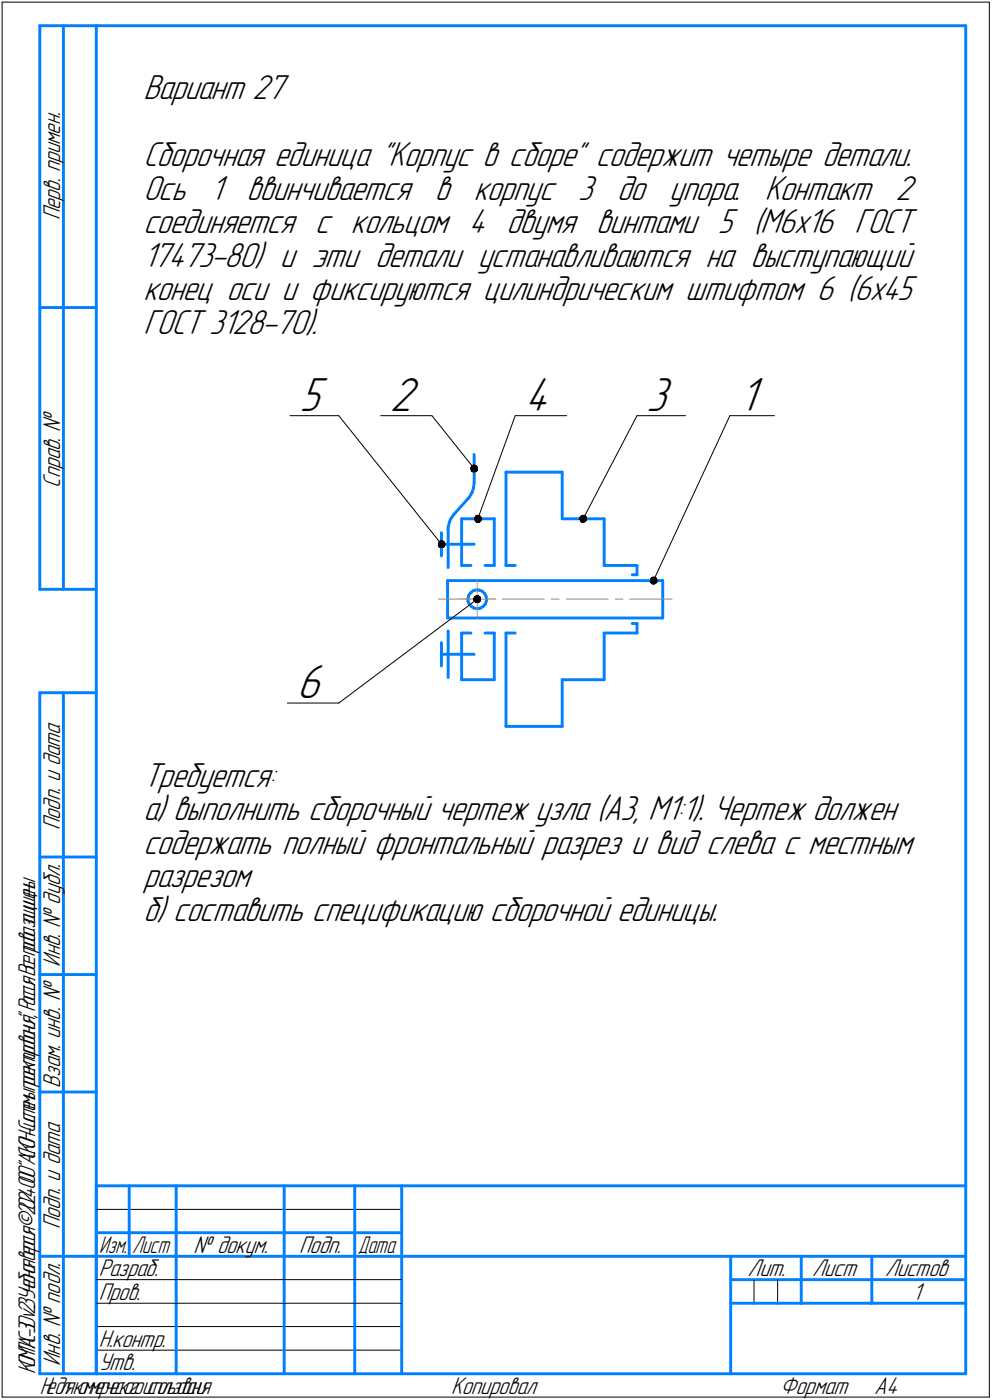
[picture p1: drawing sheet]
<svg xmlns="http://www.w3.org/2000/svg" width="211mm" height="298mm" viewBox="0 0 211 298" stroke-linecap="round" stroke-linejoin="round" font-family="sans-serif">
<g fill="none" stroke="#000" stroke-width=".21">
<path d="M.5 .5h210zM.5 .5v297zM210.5 .5v297zM61.7 88.5h10.4zM72.1 88.5l21.8 27.4zM81 88.5h10.9zM91.9 88.5l9 11.2zM109.6 88.5l-7.9 22zM109.6 88.5h11zM135.5 88.5l-11.4 22zM135.5 88.5h10.4zM155.3 88.5l-16.3 35.1z"/>
<path d="M155.3 88.5h9.5zM61.1 149.7h11zM72.1 149.7l29.4-22.1zM20.5 257.5h65zM20.5 272.5h17zM20.5 277.5h17zM37.5 272.5h23zM37.5 277.5h23zM60.5 272.5h15zM60.5 277.5h15zM75.5 272.5h10zM75.5 277.5h10z"/>
<path d="M160.4 272.5v5zM165.4 272.5v5zM.5 297.5h210zM20.5 282.4h65zM20.5 287.5h65z"/>
</g>
<g fill="none" stroke="#0080ff" stroke-width=".62">
<path d="M8.5 5.5v120zM8.5 5.5h12zM13.5 5.5v120zM20.5 5.5h185zM20.5 5.5v287zM205.5 5.5v287zM8.5 65.5h12zM100.9 96.7v6.1zM93.9 113.4v5zM93.9 115.9h7zM95.3 115.9v4.9zM95.3 112.8v3.1z"/>
<path d="M95.3 112.4v.4zM95.6 111.3l-.3 1.1zM96 110.3l-.4 1zM96.6 109.5l-.6 .8zM98.2 110.5h7zM98.2 110.5v9.9zM99.6 106.1l-3 3.4zM99.9 105.8l-.3 .3zM100.4 104.9l-.5 .9zM100.8 103.9l-.4 1zM100.9 102.8l-.1 1.1zM105.2 110.5v9.9z"/>
<path d="M107.6 100.5h12zM107.6 100.5v19.9zM119.6 110.5h8.9zM119.6 100.5v10zM128.5 110.5v9.9zM8.5 125.5h12zM93.9 136.8v5zM93.9 139.3h7zM95.2 127.6v4zM95.2 131.6h45.8zM95.2 123.6v4zM95.2 123.6h45.8z"/>
<path d="M95.3 134.3v5zM95.3 139.3v5zM98.2 134.8v9.9zM98.2 134.8h2zM98.2 120.4h2zM99.6 127.4v.6zM99.6 128l.3 .6zM99.7 126.7l-.1 .7zM99.9 128.6l.4 .5zM100.1 126.2l.5-.4zM100.1 126.2l-.4 .5zM100.3 129.1l.6 .4z"/>
<path d="M100.6 125.8l.7-.2zM100.9 129.5l.6 .1zM101.3 125.6h.7zM101.5 129.6l.7-.1zM102 125.6l.6 .3zM102.2 129.5l.6-.4zM102.6 125.9l.5 .4zM103.1 126.3l.3 .6zM103.2 134.8h2zM103.2 120.4h2zM103.2 128.6l-.4 .5zM103.4 126.9l.1 .7z"/>
<path d="M103.5 128l-.3 .6zM103.5 127.6v.4zM105.2 134.8v9.9zM107.6 134.8v19.9zM107.6 134.8h2zM107.6 120.4h2zM128.5 134.8h7zM128.5 134.8v9.9zM128.5 120.4h7zM134.5 132.8h1zM134.5 122.4h1zM135.5 132.8v2z"/>
<path d="M135.5 120.4v2zM141 127.6v4zM141 123.6v4zM8.5 147.5v145zM8.5 147.5h12zM13.5 147.5v145zM98.2 144.7h7zM107.6 154.7h12zM119.6 144.7h8.9zM119.6 144.7v10zM8.5 182.5h12zM8.5 207.5h12z"/>
<path d="M8.5 232.5h12zM20.5 252.5h185zM20.5 252.5v40zM27.5 252.5v15zM37.5 252.5v25zM60.5 252.5v25zM75.5 252.5v25zM85.5 252.5v40zM8.5 267.5h12zM20.5 262.5h7zM20.5 267.5h7zM27.5 262.5h10z"/>
<path d="M27.5 267.5h10zM37.5 277.5v15zM37.5 262.5h23zM37.5 267.5h23zM60.5 277.5v15zM60.5 262.5h15zM60.5 267.5h15zM75.5 277.5v15zM75.5 262.5h10zM75.5 267.5h10zM85.5 267.5h120zM155.4 267.5v25z"/>
<path d="M155.4 272.5h15.1zM155.4 277.5h5zM160.4 277.5h5zM165.4 277.5h5.1zM170.5 267.5v10zM170.5 272.5h35zM170.5 277.5h15zM185.5 267.5v10zM185.5 277.5h20zM8.5 292.5h12zM20.5 292.5h185z"/>
</g>
<path d="M93.2 127.6h9zM97.5 127.6h4zM101.5 127.6h4zM101.5 127.6v4zM101.5 123.6v4zM103.7 127.6h1.6zM106.8 127.6h9zM117.3 127.6h1.6zM120.5 127.6h8.9zM130.9 127.6h1.6zM134 127.6h9z" fill="none" stroke="#ff8000" stroke-width=".21"/>
<g fill="#fff" stroke="#fff" stroke-width=".21">
<path d="M157.3 79.7h5.4zM157.3 79.8h5.4zM157.3 79.8h5.4zM157.3 79.9h5.4zM157.3 79.9h5.4zM157.3 80h5.4zM157.3 80h5.4zM157.3 80.1h5.4zM157.3 80.2h5.4zM157.3 80.2h5.4zM157.3 80.3h5.4zM157.3 80.3h5.4zM157.3 80.4h5.4zM157.3 80.4h5.4zM157.3 80.5h5.4zM157.3 80.5h5.4zM157.3 80.6h5.4zM157.3 80.7h5.4zM157.3 80.7h5.4zM157.3 80.8h5.4zM157.3 80.8h5.4zM157.3 80.9h5.4zM157.3 80.9h5.4zM157.3 81h5.4zM157.3 81.1h5.4zM157.3 81.1h5.4zM157.3 81.2h5.4zM157.3 81.2h5.4zM157.3 81.3h5.4zM157.3 81.3h5.4zM157.3 81.4h5.4zM157.3 81.4h5.4zM157.3 81.5h5.4zM157.3 81.6h5.4zM157.3 81.6h5.4zM157.3 81.7h5.4zM157.3 81.7h5.4zM157.3 81.8h5.4zM157.3 81.8h5.4zM157.3 81.9h5.4zM157.3 82h5.4zM157.3 82h5.4zM157.3 82.1h5.4zM157.3 82.1h5.4zM157.3 82.2h5.4zM157.3 82.2h5.4zM157.3 82.3h5.4zM157.3 82.4h5.4zM157.3 82.4h5.4zM157.3 82.5h5.4zM157.3 82.5h5.4zM157.3 82.6h5.4zM157.3 82.6h5.4zM157.3 82.7h5.4zM157.3 82.7h5.4zM157.3 82.8h5.4zM157.3 82.9h5.4zM157.3 82.9h5.4zM157.3 83h5.4zM157.3 83h5.4zM157.3 83.1h5.4zM157.3 83.1h5.4zM157.3 83.2h5.4zM157.3 83.3h5.4zM157.3 83.3h5.4zM157.3 83.4h5.4zM157.3 83.4h5.4zM157.3 83.5h5.4zM157.3 83.5h5.4zM157.3 83.6h5.4zM157.3 83.7h5.4zM157.3 83.7h5.4zM157.3 83.8h5.4zM157.3 83.8h5.4zM157.3 83.9h5.4zM157.3 83.9h5.4zM157.3 84h5.4zM157.3 84h5.4zM157.3 84.1h5.4zM157.3 84.2h5.4zM157.3 84.2h5.4zM157.3 84.3h5.4zM157.3 84.3h5.4zM157.3 84.4h5.4zM157.3 84.4h5.4zM157.3 84.5h5.4zM157.3 84.6h5.4zM157.3 84.6h5.4zM157.3 84.7h5.4zM157.3 84.7h5.4zM157.3 84.8h5.4zM157.3 84.8h5.4zM157.3 84.9h5.4zM157.3 84.9h5.4zM157.3 85h5.4zM157.3 85.1h5.4zM157.3 85.1h5.4zM157.3 85.2h5.4zM157.3 85.2h5.4zM157.3 85.3h5.4zM157.3 85.3h5.4zM157.3 85.4h5.4zM157.3 85.5h5.4zM157.3 85.5h5.4zM157.3 85.6h5.4zM157.3 85.6h5.4zM157.3 85.7h5.4zM157.3 85.7h5.4zM157.3 85.8h5.4zM157.3 85.9h5.4zM157.3 85.9h5.4zM157.3 86h5.4zM157.3 86h5.4zM157.3 86.1h5.4zM157.3 86.1h5.4zM157.3 86.2h5.4zM157.3 86.2h5.4zM157.3 86.3h5.4zM157.3 86.4h5.4zM157.3 86.4h5.4zM157.3 86.5h5.4zM157.3 86.5h5.4zM157.3 86.6h5.4zM157.3 86.6h5.4zM157.3 86.7h5.4zM157.3 86.8h5.4zM157.3 86.8h5.4zM157.3 86.9h5.4zM157.3 86.9h5.4zM157.3 87h5.4zM157.3 87h5.4zM157.3 87.1h5.4zM157.3 87.2h5.4zM157.3 87.2h5.4zM157.3 87.3h5.4zM157.3 87.3h5.4zM157.3 87.4h5.4zM157.3 87.4h5.4zM157.3 87.5h5.4zM157.3 87.5h5.4zM157.3 87.6h5.4zM157.3 87.7h5.4zM157.3 87.7h5.4zM157.3 87.8h5.4zM157.3 87.8h5.4zM157.3 87.9h5.4zM157.3 87.9h5.4zM157.3 88h5.4zM157.3 88.1h5.4zM157.3 88.1h5.4zM157.3 88.2h5.4zM157.3 88.2h5.4zM157.3 88.3h5.4zM157.3 88.3h5.4zM157.3 88.4h5.4zM157.3 88.4h5.4zM157.3 88.5h5.4zM157.3 88.6h5.4zM157.3 88.6h5.4zM157.3 88.7h5.4zM157.3 88.7h5.4zM157.3 88.8h5.4zM157.3 88.8h5.4zM157.3 88.9h5.4zM157.3 89h5.4zM157.3 89h5.4zM157.3 89.1h5.4zM157.3 89.1h5.4zM157.3 89.2h5.4zM157.3 89.2h5.4zM157.3 89.3h5.4zM157.3 89.4h5.4zM157.3 89.4h5.4zM157.3 89.5h5.4zM157.3 89.5h5.4zM157.3 89.6h5.4z"/>
<path d="M83 79.7h6.9zM83 79.8h6.9zM83 79.8h6.9zM83 79.9h6.9zM83 79.9h6.9zM83 80h6.9zM83 80h6.9zM83 80.1h6.9zM83 80.2h6.9zM83 80.2h6.9zM83 80.3h6.9zM83 80.3h6.9zM83 80.4h6.9zM83 80.4h6.9zM83 80.5h6.9zM83 80.5h6.9zM83 80.6h6.9zM83 80.7h6.9zM83 80.7h6.9zM83 80.8h6.9zM83 80.8h6.9zM83 80.9h6.9zM83 80.9h6.9zM83 81h6.9zM83 81.1h6.9zM83 81.1h6.9zM83 81.2h6.9zM83 81.2h6.9zM83 81.3h6.9zM83 81.3h6.9zM83 81.4h6.9zM83 81.4h6.9zM83 81.5h6.9zM83 81.6h6.9zM83 81.6h6.9zM83 81.7h6.9zM83 81.7h6.9zM83 81.8h6.9zM83 81.8h6.9zM83 81.9h6.9zM83 82h6.9zM83 82h6.9zM83 82.1h6.9zM83 82.1h6.9zM83 82.2h6.9zM83 82.2h6.9zM83 82.3h6.9zM83 82.4h6.9zM83 82.4h6.9zM83 82.5h6.9zM83 82.5h6.9zM83 82.6h6.9zM83 82.6h6.9zM83 82.7h6.9zM83 82.7h6.9zM83 82.8h6.9zM83 82.9h6.9zM83 82.9h6.9zM83 83h6.9zM83 83h6.9zM83 83.1h6.9zM83 83.1h6.9zM83 83.2h6.9zM83 83.3h6.9zM83 83.3h6.9zM83 83.4h6.9zM83 83.4h6.9zM83 83.5h6.9zM83 83.5h6.9zM83 83.6h6.9zM83 83.7h6.9zM83 83.7h6.9zM83 83.8h6.9zM83 83.8h6.9zM83 83.9h6.9zM83 83.9h6.9zM83 84h6.9zM83 84h6.9zM83 84.1h6.9zM83 84.2h6.9zM83 84.2h6.9zM83 84.3h6.9zM83 84.3h6.9zM83 84.4h6.9zM83 84.4h6.9zM83 84.5h6.9zM83 84.6h6.9zM83 84.6h6.9zM83 84.7h6.9zM83 84.7h6.9zM83 84.8h6.9zM83 84.8h6.9zM83 84.9h6.9zM83 84.9h6.9zM83 85h6.9zM83 85.1h6.9zM83 85.1h6.9zM83 85.2h6.9zM83 85.2h6.9zM83 85.3h6.9zM83 85.3h6.9zM83 85.4h6.9zM83 85.5h6.9zM83 85.5h6.9zM83 85.6h6.9zM83 85.6h6.9zM83 85.7h6.9zM83 85.7h6.9zM83 85.8h6.9zM83 85.9h6.9zM83 85.9h6.9zM83 86h6.9zM83 86h6.9zM83 86.1h6.9zM83 86.1h6.9zM83 86.2h6.9zM83 86.2h6.9zM83 86.3h6.9zM83 86.4h6.9zM83 86.4h6.9zM83 86.5h6.9zM83 86.5h6.9zM83 86.6h6.9zM83 86.6h6.9zM83 86.7h6.9zM83 86.8h6.9zM83 86.8h6.9zM83 86.9h6.9zM83 86.9h6.9zM83 87h6.9zM83 87h6.9zM83 87.1h6.9zM83 87.2h6.9zM83 87.2h6.9zM83 87.3h6.9zM83 87.3h6.9zM83 87.4h6.9zM83 87.4h6.9zM83 87.5h6.9zM83 87.5h6.9zM83 87.6h6.9zM83 87.7h6.9zM83 87.7h6.9zM83 87.8h6.9zM83 87.8h6.9zM83 87.9h6.9zM83 87.9h6.9zM83 88h6.9zM83 88.1h6.9zM83 88.1h6.9zM83 88.2h6.9zM83 88.2h6.9zM83 88.3h6.9zM83 88.3h6.9zM83 88.4h6.9zM83 88.4h6.9zM83 88.5h6.9zM83 88.6h6.9zM83 88.6h6.9zM83 88.7h6.9zM83 88.7h6.9zM83 88.8h6.9zM83 88.8h6.9zM83 88.9h6.9zM83 89h6.9zM83 89h6.9zM83 89.1h6.9zM83 89.1h6.9zM83 89.2h6.9zM83 89.2h6.9zM83 89.3h6.9zM83 89.4h6.9zM83 89.4h6.9zM83 89.5h6.9zM83 89.5h6.9zM83 89.6h6.9z"/>
<path d="M137.5 79.7h6.4zM137.5 79.8h6.4zM137.5 79.8h6.4zM137.5 79.9h6.4zM137.5 79.9h6.4zM137.5 80h6.4zM137.5 80h6.4zM137.5 80.1h6.4zM137.5 80.2h6.4zM137.5 80.2h6.4zM137.5 80.3h6.4zM137.5 80.3h6.4zM137.5 80.4h6.4zM137.5 80.4h6.4zM137.5 80.5h6.4zM137.5 80.5h6.4zM137.5 80.6h6.4zM137.5 80.7h6.4zM137.5 80.7h6.4zM137.5 80.8h6.4zM137.5 80.8h6.4zM137.5 80.9h6.4zM137.5 80.9h6.4zM137.5 81h6.4zM137.5 81.1h6.4zM137.5 81.1h6.4zM137.5 81.2h6.4zM137.5 81.2h6.4zM137.5 81.3h6.4zM137.5 81.3h6.4zM137.5 81.4h6.4zM137.5 81.4h6.4zM137.5 81.5h6.4zM137.5 81.6h6.4zM137.5 81.6h6.4zM137.5 81.7h6.4zM137.5 81.7h6.4zM137.5 81.8h6.4zM137.5 81.8h6.4zM137.5 81.9h6.4zM137.5 82h6.4zM137.5 82h6.4zM137.5 82.1h6.4zM137.5 82.1h6.4zM137.5 82.2h6.4zM137.5 82.2h6.4zM137.5 82.3h6.4zM137.5 82.4h6.4zM137.5 82.4h6.4zM137.5 82.5h6.4zM137.5 82.5h6.4zM137.5 82.6h6.4zM137.5 82.6h6.4zM137.5 82.7h6.4zM137.5 82.7h6.4zM137.5 82.8h6.4zM137.5 82.9h6.4zM137.5 82.9h6.4zM137.5 83h6.4zM137.5 83h6.4zM137.5 83.1h6.4zM137.5 83.1h6.4zM137.5 83.2h6.4zM137.5 83.3h6.4zM137.5 83.3h6.4zM137.5 83.4h6.4zM137.5 83.4h6.4zM137.5 83.5h6.4zM137.5 83.5h6.4zM137.5 83.6h6.4zM137.5 83.7h6.4zM137.5 83.7h6.4zM137.5 83.8h6.4zM137.5 83.8h6.4zM137.5 83.9h6.4zM137.5 83.9h6.4zM137.5 84h6.4zM137.5 84h6.4zM137.5 84.1h6.4zM137.5 84.2h6.4zM137.5 84.2h6.4zM137.5 84.3h6.4zM137.5 84.3h6.4zM137.5 84.4h6.4zM137.5 84.4h6.4zM137.5 84.5h6.4zM137.5 84.6h6.4zM137.5 84.6h6.4zM137.5 84.7h6.4zM137.5 84.7h6.4zM137.5 84.8h6.4zM137.5 84.8h6.4zM137.5 84.9h6.4zM137.5 84.9h6.4zM137.5 85h6.4zM137.5 85.1h6.4zM137.5 85.1h6.4zM137.5 85.2h6.4zM137.5 85.2h6.4zM137.5 85.3h6.4zM137.5 85.3h6.4zM137.5 85.4h6.4zM137.5 85.5h6.4zM137.5 85.5h6.4zM137.5 85.6h6.4zM137.5 85.6h6.4zM137.5 85.7h6.4zM137.5 85.7h6.4zM137.5 85.8h6.4zM137.5 85.9h6.4zM137.5 85.9h6.4zM137.5 86h6.4zM137.5 86h6.4zM137.5 86.1h6.4zM137.5 86.1h6.4zM137.5 86.2h6.4zM137.5 86.2h6.4zM137.5 86.3h6.4zM137.5 86.4h6.4zM137.5 86.4h6.4zM137.5 86.5h6.4zM137.5 86.5h6.4zM137.5 86.6h6.4zM137.5 86.6h6.4zM137.5 86.7h6.4zM137.5 86.8h6.4zM137.5 86.8h6.4zM137.5 86.9h6.4zM137.5 86.9h6.4zM137.5 87h6.4zM137.5 87h6.4zM137.5 87.1h6.4zM137.5 87.2h6.4zM137.5 87.2h6.4zM137.5 87.3h6.4zM137.5 87.3h6.4zM137.5 87.4h6.4zM137.5 87.4h6.4zM137.5 87.5h6.4zM137.5 87.5h6.4zM137.5 87.6h6.4zM137.5 87.7h6.4zM137.5 87.7h6.4zM137.5 87.8h6.4zM137.5 87.8h6.4zM137.5 87.9h6.4zM137.5 87.9h6.4zM137.5 88h6.4zM137.5 88.1h6.4zM137.5 88.1h6.4zM137.5 88.2h6.4zM137.5 88.2h6.4zM137.5 88.3h6.4zM137.5 88.3h6.4zM137.5 88.4h6.4zM137.5 88.4h6.4zM137.5 88.5h6.4zM137.5 88.6h6.4zM137.5 88.6h6.4zM137.5 88.7h6.4zM137.5 88.7h6.4zM137.5 88.8h6.4zM137.5 88.8h6.4zM137.5 88.9h6.4zM137.5 89h6.4zM137.5 89h6.4zM137.5 89.1h6.4zM137.5 89.1h6.4zM137.5 89.2h6.4zM137.5 89.2h6.4zM137.5 89.3h6.4zM137.5 89.4h6.4zM137.5 89.4h6.4zM137.5 89.5h6.4zM137.5 89.5h6.4zM137.5 89.6h6.4z"/>
<path d="M111.6 79.7h7zM111.6 79.8h7zM111.6 79.8h7zM111.6 79.9h7zM111.6 79.9h7zM111.6 80h7zM111.6 80h7zM111.6 80.1h7zM111.6 80.2h7zM111.6 80.2h7zM111.6 80.3h7zM111.6 80.3h7zM111.6 80.4h7zM111.6 80.4h7zM111.6 80.5h7zM111.6 80.5h7zM111.6 80.6h7zM111.6 80.7h7zM111.6 80.7h7zM111.6 80.8h7zM111.6 80.8h7zM111.6 80.9h7zM111.6 80.9h7zM111.6 81h7zM111.6 81.1h7zM111.6 81.1h7zM111.6 81.2h7zM111.6 81.2h7zM111.6 81.3h7zM111.6 81.3h7zM111.6 81.4h7zM111.6 81.4h7zM111.6 81.5h7zM111.6 81.6h7zM111.6 81.6h7zM111.6 81.7h7zM111.6 81.7h7zM111.6 81.8h7zM111.6 81.8h7zM111.6 81.9h7zM111.6 82h7zM111.6 82h7zM111.6 82.1h7zM111.6 82.1h7zM111.6 82.2h7zM111.6 82.2h7zM111.6 82.3h7zM111.6 82.4h7zM111.6 82.4h7zM111.6 82.5h7zM111.6 82.5h7zM111.6 82.6h7zM111.6 82.6h7zM111.6 82.7h7zM111.6 82.7h7zM111.6 82.8h7zM111.6 82.9h7zM111.6 82.9h7zM111.6 83h7zM111.6 83h7zM111.6 83.1h7zM111.6 83.1h7zM111.6 83.2h7zM111.6 83.3h7zM111.6 83.3h7zM111.6 83.4h7zM111.6 83.4h7zM111.6 83.5h7zM111.6 83.5h7zM111.6 83.6h7zM111.6 83.7h7zM111.6 83.7h7zM111.6 83.8h7zM111.6 83.8h7zM111.6 83.9h7zM111.6 83.9h7zM111.6 84h7zM111.6 84h7zM111.6 84.1h7zM111.6 84.2h7zM111.6 84.2h7zM111.6 84.3h7zM111.6 84.3h7zM111.6 84.4h7zM111.6 84.4h7zM111.6 84.5h7zM111.6 84.6h7zM111.6 84.6h7zM111.6 84.7h7zM111.6 84.7h7zM111.6 84.8h7zM111.6 84.8h7zM111.6 84.9h7zM111.6 84.9h7zM111.6 85h7zM111.6 85.1h7zM111.6 85.1h7zM111.6 85.2h7zM111.6 85.2h7zM111.6 85.3h7zM111.6 85.3h7zM111.6 85.4h7zM111.6 85.5h7zM111.6 85.5h7zM111.6 85.6h7zM111.6 85.6h7zM111.6 85.7h7zM111.6 85.7h7zM111.6 85.8h7zM111.6 85.9h7zM111.6 85.9h7zM111.6 86h7zM111.6 86h7zM111.6 86.1h7zM111.6 86.1h7zM111.6 86.2h7zM111.6 86.2h7zM111.6 86.3h7zM111.6 86.4h7zM111.6 86.4h7zM111.6 86.5h7zM111.6 86.5h7zM111.6 86.6h7zM111.6 86.6h7zM111.6 86.7h7zM111.6 86.8h7zM111.6 86.8h7zM111.6 86.9h7zM111.6 86.9h7zM111.6 87h7zM111.6 87h7zM111.6 87.1h7zM111.6 87.2h7zM111.6 87.2h7zM111.6 87.3h7zM111.6 87.3h7zM111.6 87.4h7zM111.6 87.4h7zM111.6 87.5h7zM111.6 87.5h7zM111.6 87.6h7zM111.6 87.7h7zM111.6 87.7h7zM111.6 87.8h7zM111.6 87.8h7zM111.6 87.9h7zM111.6 87.9h7zM111.6 88h7zM111.6 88.1h7zM111.6 88.1h7zM111.6 88.2h7zM111.6 88.2h7zM111.6 88.3h7zM111.6 88.3h7zM111.6 88.4h7zM111.6 88.4h7zM111.6 88.5h7zM111.6 88.6h7zM111.6 88.6h7zM111.6 88.7h7zM111.6 88.7h7zM111.6 88.8h7zM111.6 88.8h7zM111.6 88.9h7zM111.6 89h7zM111.6 89h7zM111.6 89.1h7zM111.6 89.1h7zM111.6 89.2h7zM111.6 89.2h7zM111.6 89.3h7zM111.6 89.4h7zM111.6 89.4h7zM111.6 89.5h7zM111.6 89.5h7zM111.6 89.6h7z"/>
<path d="M63.7 79.7h6.4zM63.7 79.8h6.4zM63.7 79.8h6.4zM63.7 79.9h6.4zM63.7 79.9h6.4zM63.7 80h6.4zM63.7 80h6.4zM63.7 80.1h6.4zM63.7 80.2h6.4zM63.7 80.2h6.4zM63.7 80.3h6.4zM63.7 80.3h6.4zM63.7 80.4h6.4zM63.7 80.4h6.4zM63.7 80.5h6.4zM63.7 80.5h6.4zM63.7 80.6h6.4zM63.7 80.7h6.4zM63.7 80.7h6.4zM63.7 80.8h6.4zM63.7 80.8h6.4zM63.7 80.9h6.4zM63.7 80.9h6.4zM63.7 81h6.4zM63.7 81.1h6.4zM63.7 81.1h6.4zM63.7 81.2h6.4zM63.7 81.2h6.4zM63.7 81.3h6.4zM63.7 81.3h6.4zM63.7 81.4h6.4zM63.7 81.4h6.4zM63.7 81.5h6.4zM63.7 81.6h6.4zM63.7 81.6h6.4zM63.7 81.7h6.4zM63.7 81.7h6.4zM63.7 81.8h6.4zM63.7 81.8h6.4zM63.7 81.9h6.4zM63.7 82h6.4zM63.7 82h6.4zM63.7 82.1h6.4zM63.7 82.1h6.4zM63.7 82.2h6.4zM63.7 82.2h6.4zM63.7 82.3h6.4zM63.7 82.4h6.4zM63.7 82.4h6.4zM63.7 82.5h6.4zM63.7 82.5h6.4zM63.7 82.6h6.4zM63.7 82.6h6.4zM63.7 82.7h6.4zM63.7 82.7h6.4zM63.7 82.8h6.4zM63.7 82.9h6.4zM63.7 82.9h6.4zM63.7 83h6.4zM63.7 83h6.4zM63.7 83.1h6.4zM63.7 83.1h6.4zM63.7 83.2h6.4zM63.7 83.3h6.4zM63.7 83.3h6.4zM63.7 83.4h6.4zM63.7 83.4h6.4zM63.7 83.5h6.4zM63.7 83.5h6.4zM63.7 83.6h6.4zM63.7 83.7h6.4zM63.7 83.7h6.4zM63.7 83.8h6.4zM63.7 83.8h6.4zM63.7 83.9h6.4zM63.7 83.9h6.4zM63.7 84h6.4zM63.7 84h6.4zM63.7 84.1h6.4zM63.7 84.2h6.4zM63.7 84.2h6.4zM63.7 84.3h6.4zM63.7 84.3h6.4zM63.7 84.4h6.4zM63.7 84.4h6.4zM63.7 84.5h6.4zM63.7 84.6h6.4zM63.7 84.6h6.4zM63.7 84.7h6.4zM63.7 84.7h6.4zM63.7 84.8h6.4zM63.7 84.8h6.4zM63.7 84.9h6.4zM63.7 84.9h6.4zM63.7 85h6.4zM63.7 85.1h6.4zM63.7 85.1h6.4zM63.7 85.2h6.4zM63.7 85.2h6.4zM63.7 85.3h6.4zM63.7 85.3h6.4zM63.7 85.4h6.4zM63.7 85.5h6.4zM63.7 85.5h6.4zM63.7 85.6h6.4zM63.7 85.6h6.4zM63.7 85.7h6.4zM63.7 85.7h6.4zM63.7 85.8h6.4zM63.7 85.9h6.4zM63.7 85.9h6.4zM63.7 86h6.4zM63.7 86h6.4zM63.7 86.1h6.4zM63.7 86.1h6.4zM63.7 86.2h6.4zM63.7 86.2h6.4zM63.7 86.3h6.4zM63.7 86.4h6.4zM63.7 86.4h6.4zM63.7 86.5h6.4zM63.7 86.5h6.4zM63.7 86.6h6.4zM63.7 86.6h6.4zM63.7 86.7h6.4zM63.7 86.8h6.4zM63.7 86.8h6.4zM63.7 86.9h6.4zM63.7 86.9h6.4zM63.7 87h6.4zM63.7 87h6.4zM63.7 87.1h6.4zM63.7 87.2h6.4zM63.7 87.2h6.4zM63.7 87.3h6.4zM63.7 87.3h6.4zM63.7 87.4h6.4zM63.7 87.4h6.4zM63.7 87.5h6.4zM63.7 87.5h6.4zM63.7 87.6h6.4zM63.7 87.7h6.4zM63.7 87.7h6.4zM63.7 87.8h6.4zM63.7 87.8h6.4zM63.7 87.9h6.4zM63.7 87.9h6.4zM63.7 88h6.4zM63.7 88.1h6.4zM63.7 88.1h6.4zM63.7 88.2h6.4zM63.7 88.2h6.4zM63.7 88.3h6.4zM63.7 88.3h6.4zM63.7 88.4h6.4zM63.7 88.4h6.4zM63.7 88.5h6.4zM63.7 88.6h6.4zM63.7 88.6h6.4zM63.7 88.7h6.4zM63.7 88.7h6.4zM63.7 88.8h6.4zM63.7 88.8h6.4zM63.7 88.9h6.4zM63.7 89h6.4zM63.7 89h6.4zM63.7 89.1h6.4zM63.7 89.1h6.4zM63.7 89.2h6.4zM63.7 89.2h6.4zM63.7 89.3h6.4zM63.7 89.4h6.4zM63.7 89.4h6.4zM63.7 89.5h6.4zM63.7 89.5h6.4zM63.7 89.6h6.4z"/>
<path d="M63.2 140.9h6.9zM63.2 140.9h6.9zM63.2 141h6.9zM63.2 141.1h6.9zM63.2 141.1h6.9zM63.2 141.2h6.9zM63.2 141.2h6.9zM63.2 141.3h6.9zM63.2 141.3h6.9zM63.2 141.4h6.9zM63.2 141.4h6.9zM63.2 141.5h6.9zM63.2 141.6h6.9zM63.2 141.6h6.9zM63.2 141.7h6.9zM63.2 141.7h6.9zM63.2 141.8h6.9zM63.2 141.8h6.9zM63.2 141.9h6.9zM63.2 142h6.9zM63.2 142h6.9zM63.2 142.1h6.9zM63.2 142.1h6.9zM63.2 142.2h6.9zM63.2 142.2h6.9zM63.2 142.3h6.9zM63.2 142.4h6.9zM63.2 142.4h6.9zM63.2 142.5h6.9zM63.2 142.5h6.9zM63.2 142.6h6.9zM63.2 142.6h6.9zM63.2 142.7h6.9zM63.2 142.7h6.9zM63.2 142.8h6.9zM63.2 142.9h6.9zM63.2 142.9h6.9zM63.2 143h6.9zM63.2 143h6.9zM63.2 143.1h6.9zM63.2 143.1h6.9zM63.2 143.2h6.9zM63.2 143.3h6.9zM63.2 143.3h6.9zM63.2 143.4h6.9zM63.2 143.4h6.9zM63.2 143.5h6.9zM63.2 143.5h6.9zM63.2 143.6h6.9zM63.2 143.7h6.9zM63.2 143.7h6.9zM63.2 143.8h6.9zM63.2 143.8h6.9zM63.2 143.9h6.9zM63.2 143.9h6.9zM63.2 144h6.9zM63.2 144h6.9zM63.2 144.1h6.9zM63.2 144.2h6.9zM63.2 144.2h6.9zM63.2 144.3h6.9zM63.2 144.3h6.9zM63.2 144.4h6.9zM63.2 144.4h6.9zM63.2 144.5h6.9zM63.2 144.6h6.9zM63.2 144.6h6.9zM63.2 144.7h6.9zM63.2 144.7h6.9zM63.2 144.8h6.9zM63.2 144.8h6.9zM63.2 144.9h6.9zM63.2 144.9h6.9zM63.2 145h6.9zM63.2 145.1h6.9zM63.2 145.1h6.9zM63.2 145.2h6.9zM63.2 145.2h6.9zM63.2 145.3h6.9zM63.2 145.3h6.9zM63.2 145.4h6.9zM63.2 145.5h6.9zM63.2 145.5h6.9zM63.2 145.6h6.9zM63.2 145.6h6.9zM63.2 145.7h6.9zM63.2 145.7h6.9zM63.2 145.8h6.9zM63.2 145.9h6.9zM63.2 145.9h6.9zM63.2 146h6.9zM63.2 146h6.9zM63.2 146.1h6.9zM63.2 146.1h6.9zM63.2 146.2h6.9zM63.2 146.2h6.9zM63.2 146.3h6.9zM63.2 146.4h6.9zM63.2 146.4h6.9zM63.2 146.5h6.9zM63.2 146.5h6.9zM63.2 146.6h6.9zM63.2 146.6h6.9zM63.2 146.7h6.9zM63.2 146.8h6.9zM63.2 146.8h6.9zM63.2 146.9h6.9zM63.2 146.9h6.9zM63.2 147h6.9zM63.2 147h6.9zM63.2 147.1h6.9zM63.2 147.2h6.9zM63.2 147.2h6.9zM63.2 147.3h6.9zM63.2 147.3h6.9zM63.2 147.4h6.9zM63.2 147.4h6.9zM63.2 147.5h6.9zM63.2 147.5h6.9zM63.2 147.6h6.9zM63.2 147.7h6.9zM63.2 147.7h6.9zM63.2 147.8h6.9zM63.2 147.8h6.9zM63.2 147.9h6.9zM63.2 147.9h6.9zM63.2 148h6.9zM63.2 148.1h6.9zM63.2 148.1h6.9zM63.2 148.2h6.9zM63.2 148.2h6.9zM63.2 148.3h6.9zM63.2 148.3h6.9zM63.2 148.4h6.9zM63.2 148.4h6.9zM63.2 148.5h6.9zM63.2 148.6h6.9zM63.2 148.6h6.9zM63.2 148.7h6.9zM63.2 148.7h6.9zM63.2 148.8h6.9zM63.2 148.8h6.9zM63.2 148.9h6.9zM63.2 149h6.9zM63.2 149h6.9zM63.2 149.1h6.9zM63.2 149.1h6.9zM63.2 149.2h6.9zM63.2 149.2h6.9zM63.2 149.3h6.9zM63.2 149.4h6.9zM63.2 149.4h6.9zM63.2 149.5h6.9zM63.2 149.5h6.9zM63.2 149.6h6.9zM63.2 149.6h6.9zM63.2 149.7h6.9zM63.2 149.7h6.9zM63.2 149.8h6.9zM63.2 149.9h6.9zM63.2 149.9h6.9zM63.2 150h6.9zM63.2 150h6.9zM63.2 150.1h6.9zM63.2 150.1h6.9zM63.2 150.2h6.9zM63.2 150.3h6.9zM63.2 150.3h6.9zM63.2 150.4h6.9zM63.2 150.4h6.9zM63.2 150.5h6.9zM63.2 150.5h6.9zM63.2 150.6h6.9zM63.2 150.7h6.9zM63.2 150.7h6.9zM63.2 150.8h6.9z"/>
</g>
<g fill="#000" stroke="#000" stroke-width=".21">
<path d="M100.6 99h.5zM100.5 99.1h.7zM100.4 99.1h.9zM100.4 99.2h1zM100.3 99.2h1.1zM100.2 99.3h1.3zM100.2 99.3h1.3zM100.2 99.4h1.3zM100.1 99.5h1.5zM100.1 99.5h1.6zM100.1 99.6h1.6zM100.1 99.6h1.6zM100.1 99.7h1.6zM100.1 99.7h1.6zM100.1 99.8h1.6zM100.1 99.9h1.6zM100.1 99.9h1.6zM100.1 100h1.6zM100.1 100h1.6zM100.2 100.1h1.5zM100.2 100.1h1.4zM100.2 100.2h1.3zM100.2 100.2h1.3zM100.2 100.3h1.3zM100.4 100.4h1zM100.4 100.4h.9zM100.5 100.5h.7z"/>
<path d="M93.7 115.1h.4zM93.6 115.1h.7zM93.5 115.2h.8zM93.4 115.3h1zM93.4 115.3h1.1zM93.4 115.4h1.1zM93.3 115.4h1.3zM93.3 115.5h1.3zM93.2 115.5h1.5zM93.2 115.6h1.5zM93.2 115.7h1.5zM93.2 115.7h1.5zM93.2 115.8h1.5zM93.2 115.8h1.5zM93.2 115.9h1.5zM93.2 115.9h1.5zM93.2 116h1.5zM93.1 116h1.6zM93.2 116.1h1.5zM93.2 116.2h1.5zM93.2 116.2h1.4zM93.2 116.3h1.4zM93.3 116.3h1.2zM93.3 116.4h1.2zM93.4 116.4h1.1zM93.5 116.5h.9zM93.5 116.6h.8zM93.6 116.6h.6z"/>
<path d="M101.4 109.7h.5zM101.3 109.8h.8zM101.1 109.8h1.1zM101.1 109.9h1.1zM101.1 110h1.2zM101.1 110h1.2zM101 110.1h1.3zM101 110.1h1.4zM101 110.2h1.4zM100.9 110.2h1.5zM100.9 110.3h1.5zM100.9 110.3h1.5zM100.9 110.4h1.5zM100.9 110.5h1.5zM100.9 110.5h1.5zM100.9 110.6h1.5zM100.9 110.6h1.5zM101 110.7h1.4zM101 110.7h1.4zM101 110.8h1.4zM101 110.9h1.3zM101.1 110.9h1.2zM101.1 111h1.2zM101.1 111h1.1zM101.2 111.1h1zM101.3 111.1h.8zM101.4 111.2h.6z"/>
<path d="M123.8 109.7h.6zM123.6 109.8h.9zM123.6 109.8h1zM123.6 109.9h1zM123.5 110h1.2zM123.4 110h1.3zM123.4 110.1h1.3zM123.3 110.1h1.5zM123.3 110.2h1.5zM123.3 110.2h1.6zM123.3 110.3h1.6zM123.3 110.3h1.6zM123.3 110.4h1.6zM123.3 110.5h1.6zM123.3 110.5h1.6zM123.3 110.6h1.6zM123.3 110.6h1.6zM123.3 110.7h1.6zM123.4 110.7h1.4zM123.4 110.8h1.4zM123.4 110.9h1.3zM123.4 110.9h1.3zM123.5 111h1.1zM123.6 111h1zM123.6 111.1h.9zM123.7 111.1h.7zM123.7 111.2h.6z"/>
<path d="M101.3 126.8h.5zM101.2 126.9h.7zM101.1 126.9h.9zM101 127h1.1zM101 127.1h1.2zM100.9 127.1h1.3zM100.9 127.2h1.3zM100.9 127.2h1.4zM100.8 127.3h1.5zM100.8 127.3h1.5zM100.8 127.4h1.5zM100.8 127.5h1.5zM100.8 127.5h1.5zM100.8 127.6h1.5zM100.8 127.6h1.5zM100.8 127.7h1.5zM100.8 127.7h1.5zM100.8 127.8h1.5zM100.8 127.8h1.5zM100.8 127.9h1.5zM100.9 128h1.3zM100.9 128h1.3zM100.9 128.1h1.3zM101 128.1h1.1zM101 128.2h1.1zM101.1 128.2h.8zM101.2 128.3h.6z"/>
<path d="M138.8 122.9h.6zM138.6 122.9h.9zM138.6 123h1zM138.5 123h1.1zM138.5 123.1h1.2zM138.4 123.2h1.3zM138.3 123.2h1.5zM138.3 123.3h1.5zM138.3 123.3h1.5zM138.3 123.4h1.5zM138.3 123.4h1.5zM138.3 123.5h1.5zM138.3 123.6h1.5zM138.3 123.6h1.5zM138.3 123.7h1.5zM138.2 123.7h1.6zM138.3 123.8h1.5zM138.3 123.8h1.5zM138.3 123.9h1.5zM138.3 124h1.5zM138.4 124h1.4zM138.4 124.1h1.3zM138.4 124.1h1.2zM138.5 124.2h1.1zM138.6 124.2h.9zM138.7 124.3h.7zM138.7 124.3h.6z"/>
</g>
<g font-size="10.8">
<text x="63.7" y="87.5">5</text>
<text x="83" y="87.5">2</text>
<text x="111.6" y="87.5">4</text>
<text x="137.5" y="87.5">3</text>
<text x="157.3" y="87.5">1</text>
<text x="63.1" y="148.7">6</text>
</g>
<g font-size="7.8">
<text x="30.5" y="21.1">Вариант 27</text>
<text x="30.5" y="35.4">Сборочная единица &quot;Корпус в сборе&quot; содержит четыре детали.</text>
<text x="30.5" y="42.5">Ось 1</text>
<text x="52.4" y="42.5">ввинчивается в корпус 3 до упора.</text>
<text x="162.7" y="42.5">Контакт</text>
<text x="190.5" y="42.5">2</text>
<text x="30.5" y="49.6">соединяется с кольцом 4 двумя винтами 5 (М6х16 ГОСТ</text>
<text x="30.5" y="56.8">17473-80) и эти детали устанавливаются на выступающий</text>
<text x="30.5" y="63.9">конец оси и фиксируются цилиндрическим штифтом 6 (6х45</text>
<text x="30.5" y="71.1">ГОСТ 3128-70).</text>
<text x="30.5" y="167.5">Требуется:</text>
<text x="30.5" y="174.6">а) выполнить сборочный чертеж узла (А3, М1:1). Чертеж должен</text>
<text x="30.5" y="181.7">содержать полный фронтальный разрез и вид слева с местным</text>
<text x="30.5" y="188.9">разрезом</text>
<text x="30.5" y="196">б) составить спецификацию сборочной единицы.</text>
</g>
<g font-size="5.5">
<text x="12.8" y="46.9" transform="rotate(-90 12.8 46.9)">Перв. примен.</text>
<text x="12.8" y="103.8" transform="rotate(-90 12.8 103.8)">Справ. №</text>
<text x="12.8" y="176.7" transform="rotate(-90 12.8 176.7)">Подп. и дата</text>
<text x="12.8" y="205.8" transform="rotate(-90 12.8 205.8)">Инв. № дубл.</text>
<text x="12.8" y="231.6" transform="rotate(-90 12.8 231.6)">Взам. инв. №</text>
<text x="12.8" y="261.7" transform="rotate(-90 12.8 261.7)">Подп. и дата</text>
<text x="41.2" y="266.8">№ докум.</text>
<text x="63.6" y="266.8">Подп.</text>
<text x="21" y="271.8">Разраб.</text>
<text x="159.1" y="271.8">Лит.</text>
<text x="172.8" y="271.8">Лист</text>
<text x="188.3" y="271.8">Листов</text>
<text x="21" y="276.8">Пров.</text>
<text x="194.1" y="276.8">1</text>
<text x="21" y="286.8">Н.контр.</text>
<text x="12.8" y="290.8" transform="rotate(-90 12.8 290.8)">Инв. № подл.</text>
<text x="21" y="291.8">Утв.</text>
<text x="96" y="296.8">Копировал</text>
<text x="166" y="296.8">Формат</text>
<text x="186" y="296.8">A4</text>
</g>
<g font-size="5.4">
<text x="21.1" y="266.8">Изм.</text>
<text x="28.1" y="266.8">Лист</text>
<text x="76.1" y="266.8">Дата</text>
<text x="7.5" y="292.5" transform="rotate(-90 7.5 292.5)">КОМПАС-3Dv23Учебнаяверсия©2024ООО&quot;АСКОН-Системыпроектирования&quot;,Россия.Всеправазащищены.</text>
<text x="8.5" y="296.7">Недлякоммерческогоиспользования</text>
</g>
</svg>
